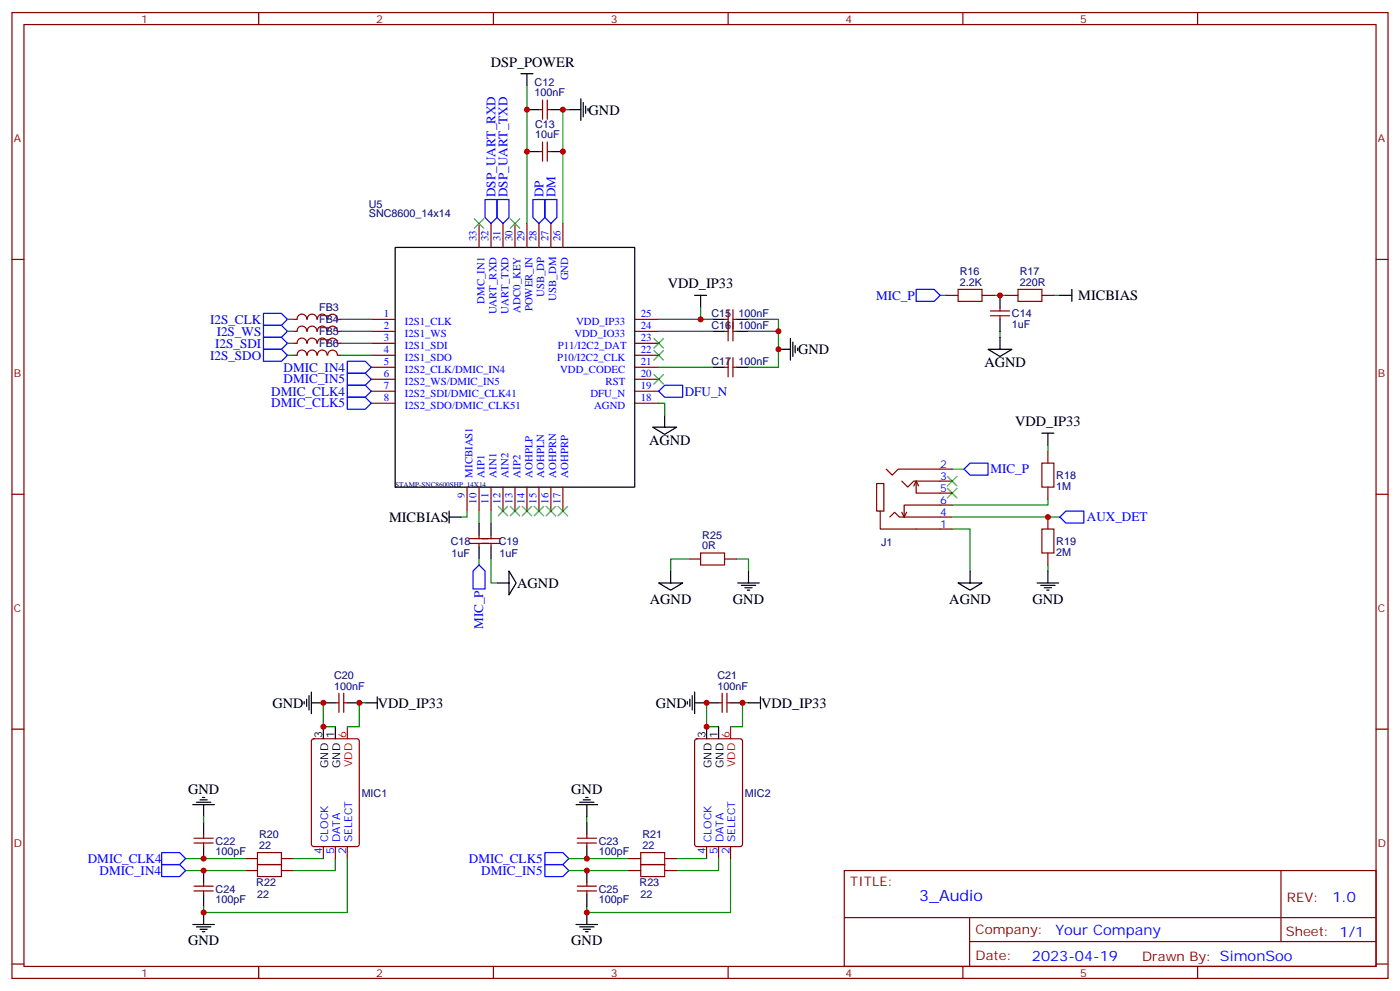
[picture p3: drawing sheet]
<svg xmlns="http://www.w3.org/2000/svg" width="412mm" height="292mm" viewBox="0 0 412 292" stroke-linecap="round" stroke-linejoin="round" font-family="sans-serif">
<g fill="none" stroke="#870000" stroke-width=".35">
<path d="M3.5 3.7h405.4v284.3h-405.4zM7.1 7.2h398.2v277.3h-398.2zM76.2 3.7v3.5M145.3 3.7v3.5M214.5 3.7v3.5M283.6 3.7v3.5M352.8 3.7v3.5M158.7 32.3h1.1M159.8 29.5v5.6M161.2 29.5v5.6M161.2 32.3h1.1M158.7 44.6h1.1"/>
<path d="M159.8 41.8v5.6M161.2 41.8v5.6M161.2 44.6h1.1M3.5 76.4h3.6M141.1 65.8v7M144.6 65.8v7M148.2 65.8v7M151.7 65.8v7M155.2 65.8v7M158.7 65.8v7M162.3 65.8v7M165.8 65.8v7"/>
<path d="M405.3 76.4h3.6M86.4 97.5h1.1M86.4 94h1.1M87.5 94a1.41 1.41 0 0 1 1.4-1.5 1.41 1.41 0 0 1 1.4 1.5M87.5 97.5a1.41 1.41 0 0 1 1.4-1.5 1.41 1.41 0 0 1 1.4 1.5M90.5 94a1.41 1.41 0 0 1 1.4-1.5 1.41 1.41 0 0 1 1.4 1.5M90.5 97.5a1.41 1.41 0 0 1 1.4-1.5 1.41 1.41 0 0 1 1.4 1.5M93.5 94a1.41 1.41 0 0 1 1.4-1.5 1.41 1.41 0 0 1 1.4 1.5M93.5 97.5a1.41 1.41 0 0 1 1.4-1.5 1.41 1.41 0 0 1 1.4 1.5M96.6 94a1.41 1.41 0 0 1 1.4-1.5 1.41 1.41 0 0 1 1.4 1.5M96.6 97.5a1.41 1.41 0 0 1 1.4-1.5 1.41 1.41 0 0 1 1.4 1.5M99.5 97.5h1"/>
<path d="M99.5 94h1M109.4 97.5h7M109.4 94h7M187 97.5h7M187 94h7M213.4 97.5h1.1M213.4 94h1.1M214.5 91.2v9.2M215.9 97.5h1.1M215.9 94h1.1M215.9 91.2v9.2M278.7 87h3.5"/>
<path d="M289.3 87h3.5M291.7 93h5.7M291.7 91.5h5.7M294.6 90.5v1M294.6 93v1M296.3 87h3.6M306.9 87h3.5M86.4 101.1h1.1M86.4 104.6h1.1M87.5 104.6a1.41 1.41 0 0 1 1.4-1.5 1.41 1.41 0 0 1 1.4 1.5M87.5 101a1.41 1.41 0 0 1 1.4-1.5 1.41 1.41 0 0 1 1.4 1.5M90.5 104.6a1.41 1.41 0 0 1 1.4-1.5 1.41 1.41 0 0 1 1.4 1.5"/>
<path d="M90.5 101a1.41 1.41 0 0 1 1.4-1.5 1.41 1.41 0 0 1 1.4 1.5M93.5 104.6a1.41 1.41 0 0 1 1.4-1.5 1.41 1.41 0 0 1 1.4 1.5M93.5 101a1.41 1.41 0 0 1 1.4-1.5 1.41 1.41 0 0 1 1.4 1.5M96.6 104.6a1.41 1.41 0 0 1 1.4-1.5 1.41 1.41 0 0 1 1.4 1.5M96.6 101a1.41 1.41 0 0 1 1.4-1.4 1.41 1.41 0 0 1 1.4 1.4M99.5 101.1h1M99.5 104.6h1M109.4 101.1h7M109.4 104.6h7M109.4 108.1h7M109.4 111.7h7M109.4 115.2h7"/>
<path d="M109.4 118.7h7M187 101.1h7M187 104.6h7M187 108.1h7M187 111.7h7M187 115.2h7M187 118.7h7M213.4 108.1h1.1M214.5 105.3v5.6M215.9 108.1h1.1M215.9 105.3v5.6M261.1 138.1l1.7 1.8 1.8-1.8h15.9"/>
<path d="M308.7 132.8v3.5M3.5 145.5h3.6M137.6 143.4v7.1M138.3 160h9.2M138.3 158.6h9.2M141.1 143.4v7.1M141.1 157.5v1.1M141.1 160v1M144.6 143.4v7.1M144.6 157.5v1.1M144.6 160v1M148.2 143.4v7.1"/>
<path d="M151.7 143.4v7.1M155.2 143.4v7.1M158.7 143.4v7.1M162.3 143.4v7.1M165.8 143.4v7.1M259.3 150.5h1v-8.2h-2.1v8.2h1.1v5.3h21.2M262.1 152.2l1.4-1.4 1.4 1.4h15.6M265.6 141.6l1.8 1.8 1.8-1.8h11.3M265.6 150.8l.7 1.4M267.1 150.8l-.8 1.4M269.9 141.6v3.6h10.6M269.9 141.6l-.7 1.5"/>
<path d="M269.9 141.6l.7 1.5M280.5 148.7h-14.2v3.5M308.7 143.4v3.5M308.7 152.2v3.6M405.3 145.5h3.6M202.8 164.6h3.6M213.4 164.6h3.6M308.7 162.8v3.5M3.5 214.7h3.6M92 217.7l.4-.2h12.7l.7 .4v30.6l-.4 .7h-13l-.6-.4-.1-30.6zM98.8 206.9h1M99.8 204.1v5.6"/>
<path d="M101.2 204.1v5.6M101.2 206.9h1.1M204.8 217.7l.5-.2h12.7l.7 .4v30.6l-.4 .7h-13l-.6-.4-.1-30.6zM211.7 206.9h1M212.7 204.1v5.6M214.1 206.9h1.1M214.1 204.1v5.6M405.3 214.7h3.6M57.1 248.2h5.7M57.1 246.8h5.7M60 245.7v1.1M60 248.2v1"/>
<path d="M60 259.8v1.1M72.3 252.8h3.5M72.3 256.3h3.5M82.9 252.8h3.5M82.9 256.3h3.5M95.2 249.2v3.6M98.8 249.2v3.6M102.3 249.2v3.6M170 248.2h5.7M170 246.8h5.7M172.9 245.7v1.1M172.9 248.2v1"/>
<path d="M172.9 259.8v1.1M185.2 252.8h3.5M185.2 256.3h3.5M195.8 252.8h3.5M195.8 256.3h3.5M208.1 249.2v3.6M211.7 249.2v3.6M215.2 249.2v3.6M248.7 256.3h156.6v28.2h-156.6zM377.3 256.3v20.9M57.1 262.3h5.7M57.1 260.9h5.7"/>
<path d="M60 262.3v1M170 262.3h5.7M170 260.9h5.7M172.9 262.3v1M248.7 270.1h156.5M285.6 277.2h119.6M285.6 270.1v14.2M3.5 283.8h3.6M76.2 284.5v3.5M145.3 284.5v3.5M214.5 284.5v3.5M283.6 284.5v3.5"/>
<path d="M352.8 284.5v3.5M405.3 283.8h3.6"/>
</g>
<g fill="none" stroke="#000" stroke-width=".35">
<path d="M153.5 21.7h3.5M155.2 21.7v3.5M155.2 32.3h3.5M162.3 32.3h3.5M167.6 32.3h3.5M171.1 29.1v6.4M171.8 30.2v4.2M172.5 31.2v2.1M173.2 31.9v.7M155.2 44.6h3.5M162.3 44.6h3.5M116.4 72.8h70.6v70.6h-70.6z"/>
<path d="M204.6 87h3.5M206.4 87v3.5M209.9 94h3.5M209.9 97.5h3.5M217 94h3.5M217 97.5h3.5M232.8 99.7v6.3M294.6 87v3.5M294.6 94v3.5M294.6 99.3v3.5M312.2 87h3.5M315.7 85.2v3.5"/>
<path d="M209.9 108.1h3.5M217 108.1h3.5M229.3 102.8h3.5M233.5 100.7v4.3M234.2 101.8v2.1M234.9 102.5v.7M291 102.8h7.1l-3.5 2.2zM192.3 125.8h7l-3.5 2.1zM195.8 122.2v3.6M306.9 127.5h3.5M308.7 127.5v3.6M132.3 152.2h3.5"/>
<path d="M132.3 150.5v3.5M141.1 154v3.5M144.6 154v3.5M141.1 161v3.6M144.6 161v3.6M146.4 171.6h3.5M149.9 168.1l2.1 3.5-2.1 3.6zM194 171.6h7.1l-3.5 2.1zM197.6 168.1v3.5M217.3 171.6h6.4M218.4 172.3h4.2M219.4 173h2.1"/>
<path d="M220.1 173.7h.7M220.5 168.1v3.5M282.2 171.6h7.1l-3.5 2.1zM285.8 168.1v3.5M305.5 171.6h6.4M306.6 172.3h4.2M307.6 173h2.1M308.3 173.7h.7M308.7 168.1v3.5M89.6 206.6v.7M90.3 205.8v2.2M91 204.8v4.2"/>
<path d="M91.7 206.9h7.1M91.7 203.7v6.4M95.2 214v3.5M98.8 214v3.5M102.3 206.9h3.5M107.6 206.9h3.5M111.1 205.1v3.6M202.5 206.6v.7M203.2 205.8v2.2M203.9 204.8v4.2M204.6 206.9h7.1M204.6 203.7v6.4"/>
<path d="M208.1 214v3.5M211.7 214v3.5M215.2 206.9h3.5M220.5 206.9h3.5M224 205.1v3.6M56.8 236.9h6.3M57.9 236.2h4.2M58.9 235.5h2.1M59.6 234.8h.7M60 236.9v3.5M169.7 236.9h6.3M170.7 236.2h4.3"/>
<path d="M171.8 235.5h2.1M172.5 234.8h.7M172.9 236.9v3.5M60 242.2v3.5M60 249.2v3.6M60 256.3v3.5M172.9 242.2v3.5M172.9 249.2v3.6M172.9 256.3v3.5M56.8 272.2h6.3M57.9 272.9h4.2M58.9 273.6h2.1"/>
<path d="M59.6 274.3h.7M60 263.3v3.6M60 268.6v3.6M169.7 272.2h6.3M170.7 272.9h4.3M171.8 273.6h2.1M172.5 274.3h.7M172.9 263.3v3.6M172.9 268.6v3.6"/>
</g>
<g fill="none" stroke="#008700" stroke-width=".35">
<path d="M155.2 25.2v40.6M167.6 32.3h-1.8v33.5M84.7 94h1.7M84.7 97.5h1.7M100.5 94h8.9M100.5 97.5h8.9M194 94h15.9M194 97.5h15.9M206.4 90.5v3.5M220.5 94h8.8v14.1h-8.8M220.5 97.5h8.8M276.9 87h1.8"/>
<path d="M292.8 87h3.5M294.6 97.5v1.8M310.4 87h1.8M84.7 101.1h1.7M84.7 104.6h1.7M100.5 101.1h8.9M100.5 104.6h8.9M194 118.7h1.8v3.5M194 108.1h15.9M280.5 138.1h3.5M308.7 131.1v1.7M137.6 150.5v1.7h-1.8"/>
<path d="M141.1 150.5v3.5M144.6 150.5v3.5M280.5 155.8h5.3v12.3M280.5 152.2h31.7M308.7 146.9v1.8h-28.2M141.1 164.6v1.7M144.6 164.6v7h1.8M202.8 164.6h-5.2v3.5M217 164.6h3.5v3.5M308.7 166.3v1.8M95.2 206.9v7.1h3.6M107.6 206.9h-1.8v7.1h-3.5"/>
<path d="M208.1 206.9v7.1h3.6M220.5 206.9h-1.8v7.1h-3.5M54.7 252.8h17.6M54.7 256.3h17.6M60 240.4v1.8M86.4 252.8h8.8M98.8 252.8v3.5h-12.4M102.3 252.8v15.8h-42.3v-1.7M167.6 252.8h17.6M167.6 256.3h17.6M172.9 240.4v1.8M199.3 252.8h8.8"/>
<path d="M211.7 252.8v3.5h-12.4M215.2 252.8v15.8h-42.3v-1.7"/>
</g>
<g fill="none" stroke="#00f" stroke-width=".35">
<path d="M142.9 58.7h3.5v5.3l-1.8 1.8-1.7-1.8zM146.4 58.7h3.5v5.3l-1.7 1.8-1.8-1.8zM157 58.7h3.5v5.3l-1.8 1.8-1.7-1.8zM160.5 58.7h3.5v5.3l-1.7 1.8-1.8-1.8zM77.6 92.3h5.3l1.8 1.7-1.8 1.8h-5.3zM77.6 95.8h5.3l1.8 1.7-1.8 1.8h-5.3zM77.6 99.3h5.3l1.8 1.8-1.8 1.7h-5.3zM269.9 85.2h5.3l1.7 1.8-1.7 1.7h-5.3zM77.6 102.8h5.3l1.8 1.8-1.8 1.8h-5.3zM102.3 106.4h5.3l1.8 1.7-1.8 1.8h-5.3zM102.3 109.9h5.3l1.8 1.8-1.8 1.7h-5.3zM102.3 113.4h5.3l1.8 1.8-1.8 1.7h-5.3z"/>
<path d="M102.3 116.9h5.3l1.8 1.8-1.8 1.8h-5.3zM194 115.2l1.8-1.8h5.3v3.5h-5.3zM284 138.1l1.8-1.8h5.2v3.6h-5.2zM312.2 152.2l1.8-1.7h5.3v3.5h-5.3zM141.1 166.3l1.8 1.8v5.3h-3.6v-5.3zM47.6 251h5.3l1.8 1.8-1.8 1.7h-5.3zM47.6 254.5h5.3l1.8 1.8-1.8 1.8h-5.3zM160.5 254.5h5.3l1.8 1.8-1.8 1.8h-5.3zM160.5 251h5.3l1.8 1.8-1.8 1.7h-5.3z"/>
</g>
<g fill="none" stroke="#3c3" stroke-width=".35">
<path d="M139.7 64.4l2.8 2.8M142.5 64.4l-2.8 2.8M150.3 64.4l2.8 2.8M153.1 64.4l-2.8 2.8M192.6 99.7l2.8 2.8M195.4 99.7l-2.8 2.8M192.6 103.2l2.8 2.8M192.6 110.2l2.8 2.9M195.4 103.2l-2.8 2.8M195.4 110.2l-2.8 2.9M146.8 149l2.8 2.9M149.6 149l-2.8 2.9"/>
<path d="M150.3 149l2.8 2.9M153.1 149l-2.8 2.9M153.8 149l2.8 2.9M156.6 149l-2.8 2.9M157.3 149l2.9 2.9M160.2 149l-2.9 2.9M160.9 149l2.8 2.9M163.7 149l-2.8 2.9M164.4 149l2.8 2.9M167.2 149l-2.8 2.9M279 143.8l2.9 2.8M279 140.2l2.9 2.9"/>
<path d="M281.9 143.8l-2.9 2.8M281.9 140.2l-2.9 2.9"/>
</g>
<path d="M282.2 85.2h7.1v3.5h-7.1zM299.9 85.2h7v3.5h-7zM306.9 136.3h3.5v7.1h-3.5zM306.9 155.8h3.5v7h-3.5zM206.4 162.8h7v3.5h-7zM75.8 251h7.1v3.5h-7.1zM75.8 254.5h7.1v3.6h-7.1zM188.7 254.5h7.1v3.6h-7.1zM188.7 251h7.1v3.5h-7.1z" fill="none" stroke="#a10000" stroke-width=".35"/>
<path d="M102.3 214v3.5M215.2 214v3.5" fill="none" stroke="#f00" stroke-width=".35"/>
<g fill="#c00">
<circle cx="155.2" cy="32.3" r=".88"/>
<circle cx="165.8" cy="32.3" r=".88"/>
<circle cx="206.4" cy="94" r=".88"/>
<circle cx="60" cy="252.8" r=".88"/>
<circle cx="60" cy="256.3" r=".88"/>
<circle cx="229.3" cy="102.8" r=".88"/>
<circle cx="229.3" cy="97.5" r=".88"/>
<circle cx="294.6" cy="87" r=".88"/>
<circle cx="308.7" cy="152.2" r=".88"/>
<circle cx="105.8" cy="206.9" r=".88"/>
<circle cx="95.3" cy="206.9" r=".88"/>
<circle cx="95.3" cy="214" r=".88"/>
<circle cx="60" cy="268.6" r=".88"/>
<circle cx="172.9" cy="268.6" r=".88"/>
<circle cx="208.1" cy="214" r=".88"/>
<circle cx="208.1" cy="206.9" r=".88"/>
<circle cx="218.7" cy="206.9" r=".88"/>
<circle cx="172.9" cy="256.3" r=".88"/>
<circle cx="172.9" cy="252.8" r=".88"/>
<circle cx="165.8" cy="44.6" r=".88"/>
<circle cx="155.2" cy="44.6" r=".88"/>
</g>
<text font-size="4.6" fill="#00f" x="270.8" y="265.3">3_Audio</text>
<g font-size="4.2">
<text x="144.6" y="19.6">DSP_POWER</text>
<text x="173.4" y="33.7">GND</text>
<text x="196.7" y="84.9">VDD_IP33</text>
<text x="317.6" y="88.4">MICBIAS</text>
<text x="235.1" y="104.3">GND</text>
<text x="290" y="108.1">AGND</text>
<text x="299" y="125.4">VDD_IP33</text>
<text x="191.2" y="131.1">AGND</text>
<text x="114.6" y="153.7">MICBIAS</text>
<text x="152.4" y="173.1">AGND</text>
<text x="191.4" y="177.7">AGND</text>
<text x="215.9" y="177.7">GND</text>
<text x="279.6" y="177.7">AGND</text>
<text x="304.1" y="177.7">GND</text>
<text x="80.3" y="208.3">GND</text>
<text x="111.3" y="208.3">VDD_IP33</text>
<text x="193.1" y="208.3">GND</text>
<text x="224.2" y="208.3">VDD_IP33</text>
<text x="55.4" y="233.7">GND</text>
<text x="168.3" y="233.7">GND</text>
<text x="55.4" y="278.3">GND</text>
<text x="168.3" y="278.3">GND</text>
</g>
<g font-size="4.2" fill="#00f">
<text x="392.5" y="265.6">1.0</text>
<text x="310.9" y="275.1">Your Company</text>
<text x="304" y="282.9">2023-04-19</text>
</g>
<g font-size="3.9" fill="#00f">
<text x="146" y="58" transform="rotate(-90 146 58)">DSP_UART_RXD</text>
<text x="149.5" y="58" transform="rotate(-90 149.5 58)">DSP_UART_TXD</text>
<text x="160.1" y="58" transform="rotate(-90 160.1 58)">DP</text>
<text x="163.6" y="58" transform="rotate(-90 163.6 58)">DM</text>
<text x="258.1" y="88.2">MIC_P</text>
<text x="61.9" y="95.3">I2S_CLK</text>
<text x="63.8" y="98.8">I2S_WS</text>
<text x="61.9" y="105.9">I2S_SDO</text>
<text x="63.4" y="102.3">I2S_SDI</text>
<text x="83.6" y="109.4">DMIC_IN4</text>
<text x="83.6" y="112.8">DMIC_IN5</text>
<text x="79.9" y="116.4">DMIC_CLK4</text>
<text x="79.9" y="119.9">DMIC_CLK5</text>
<text x="201.7" y="116.4">DFU_N</text>
<text x="291.7" y="139.4">MIC_P</text>
<text x="320.1" y="153.4">AUX_DET</text>
<text x="142.4" y="185.2" transform="rotate(-90 142.4 185.2)">MIC_P</text>
<text x="25.9" y="254.2">DMIC_CLK4</text>
<text x="29.4" y="257.5">DMIC_IN4</text>
<text x="138.1" y="253.9">DMIC_CLK5</text>
<text x="141.8" y="257.5">DMIC_IN5</text>
</g>
<g font-size="3.9" fill="#800">
<text x="250.5" y="260.9">TITLE:</text>
<text x="379.1" y="265.6">REV:</text>
<text x="287.4" y="275.1">Company:</text>
<text x="378.7" y="275.7">Sheet: 1/1</text>
<text x="287.4" y="282.8">Date:</text>
<text x="336.4" y="282.8">Drawn By: SimonSoo</text>
</g>
<g font-size="3.2" fill="#800">
<text x="41.6" y="6.7">1</text>
<text x="110.8" y="6.7">2</text>
<text x="179.9" y="6.7">3</text>
<text x="249.1" y="6.7">4</text>
<text x="318.2" y="6.7">5</text>
<text x="4.1" y="41.8">A</text>
<text x="405.9" y="41.8">A</text>
<text x="4.1" y="110.9">B</text>
<text x="405.9" y="110.9">B</text>
<text x="4.1" y="180.1">C</text>
<text x="405.9" y="180.1">C</text>
<text x="4.1" y="249.2">D</text>
<text x="405.9" y="249.2">D</text>
<text x="41.6" y="287.5">1</text>
<text x="110.8" y="287.5">2</text>
<text x="179.9" y="287.5">3</text>
<text x="249.1" y="287.5">4</text>
<text x="318.2" y="287.5">5</text>
</g>
<g font-size="3.2" fill="#000080">
<text x="157.5" y="28.4">100nF</text>
<text x="157.5" y="25.3">C12</text>
<text x="157.6" y="40.7">10uF</text>
<text x="157.6" y="37.6">C13</text>
<text x="108.7" y="64">SNC8600_14x14</text>
<text x="108.7" y="61.1">U5</text>
<text x="282.7" y="81">R16</text>
<text x="300.4" y="81">R17</text>
<text x="282.7" y="84.1">2.2K</text>
<text x="300.4" y="84.1">220R</text>
<text x="94" y="91.6">FB3</text>
<text x="94" y="95.1">FB4</text>
<text x="209.6" y="93.4">C15</text>
<text x="217.6" y="93.4">100nF</text>
<text x="298.1" y="93.4">C14</text>
<text x="94" y="98.7">FB5</text>
<text x="209.6" y="96.9">C16</text>
<text x="217.6" y="96.9">100nF</text>
<text x="298.1" y="96.6">1uF</text>
<text x="94" y="102.2">FB6</text>
<text x="209.6" y="107.5">C17</text>
<text x="217.6" y="107.5">100nF</text>
<text x="311.1" y="141">R18</text>
<text x="311.1" y="144.2">1M</text>
<text x="132.8" y="160.4">C18</text>
<text x="146.9" y="160.4">C19</text>
<text x="206.9" y="161.7">0R</text>
<text x="206.9" y="158.6">R25</text>
<text x="259.5" y="160.6">J1</text>
<text x="311.1" y="160.4">R19</text>
<text x="133" y="163.9">1uF</text>
<text x="147.1" y="163.9">1uF</text>
<text x="311.1" y="163.6">2M</text>
<text x="98.4" y="203">100nF</text>
<text x="98.4" y="199.9">C20</text>
<text x="211.3" y="203">100nF</text>
<text x="211.3" y="199.9">C21</text>
<text x="106.5" y="234.5">MIC1</text>
<text x="219.4" y="234.5">MIC2</text>
<text x="63.5" y="251.8">100pF</text>
<text x="63.5" y="248.6">C22</text>
<text x="76.4" y="249.9">22</text>
<text x="76.4" y="246.7">R20</text>
<text x="176.4" y="251.8">100pF</text>
<text x="176.4" y="248.6">C23</text>
<text x="189.2" y="249.9">22</text>
<text x="189.2" y="246.7">R21</text>
<text x="63.5" y="262.8">C24</text>
<text x="75.5" y="260.9">R22</text>
<text x="176.4" y="262.8">C25</text>
<text x="188.4" y="260.9">R23</text>
<text x="63.5" y="265.9">100pF</text>
<text x="75.8" y="264.5">22</text>
<text x="176.4" y="265.9">100pF</text>
<text x="188.7" y="264.5">22</text>
</g>
<g font-size="3.2" fill="#00f">
<text x="140.4" y="71.1" transform="rotate(-90 140.4 71.1)">33</text>
<text x="143.9" y="71.1" transform="rotate(-90 143.9 71.1)">32</text>
<text x="147.5" y="71.1" transform="rotate(-90 147.5 71.1)">31</text>
<text x="151" y="71.1" transform="rotate(-90 151 71.1)">30</text>
<text x="154.5" y="71.1" transform="rotate(-90 154.5 71.1)">29</text>
<text x="158" y="71.1" transform="rotate(-90 158 71.1)">28</text>
<text x="161.6" y="71.1" transform="rotate(-90 161.6 71.1)">27</text>
<text x="165.1" y="71.1" transform="rotate(-90 165.1 71.1)">26</text>
<text x="167.4" y="82.5" transform="rotate(-90 167.4 82.5)">GND</text>
<text x="142.7" y="89.4" transform="rotate(-90 142.7 89.4)">DMC_IN1</text>
<text x="160.3" y="87.4" transform="rotate(-90 160.3 87.4)">USB_DP</text>
<text x="163.9" y="88.5" transform="rotate(-90 163.9 88.5)">USB_DM</text>
<text x="113.1" y="93.3">1</text>
<text x="119.2" y="95.6">I2S1_CLK</text>
<text x="146.2" y="92.5" transform="rotate(-90 146.2 92.5)">UART_RXD</text>
<text x="149.8" y="92.4" transform="rotate(-90 149.8 92.4)">UART_TXD</text>
<text x="153.3" y="92" transform="rotate(-90 153.3 92)">ADC0_KEY</text>
<text x="156.8" y="91.6" transform="rotate(-90 156.8 91.6)">POWER_IN</text>
<text x="169.7" y="95.6">VDD_IP33</text>
<text x="188.7" y="93.3">25</text>
<text x="113.1" y="96.8">2</text>
<text x="113.1" y="100.4">3</text>
<text x="119.2" y="99.1">I2S1_WS</text>
<text x="169.2" y="99.1">VDD_IO33</text>
<text x="188.7" y="100.4">23</text>
<text x="188.7" y="96.8">24</text>
<text x="113.1" y="103.9">4</text>
<text x="113.1" y="107.4">5</text>
<text x="119.2" y="102.7">I2S1_SDI</text>
<text x="119.2" y="106.2">I2S1_SDO</text>
<text x="164.1" y="106.2">P10/I2C2_CLK</text>
<text x="164.3" y="102.7">P11/I2C2_DAT</text>
<text x="188.7" y="107.4">21</text>
<text x="188.7" y="103.9">22</text>
<text x="113.1" y="110.9">6</text>
<text x="119.2" y="109.7">I2S2_CLK/DMIC_IN4</text>
<text x="119.2" y="113.2">I2S2_WS/DMIC_IN5</text>
<text x="165" y="109.7">VDD_CODEC</text>
<text x="178.4" y="113.2">RST</text>
<text x="188.7" y="110.9">20</text>
<text x="113.1" y="114.5">7</text>
<text x="113.1" y="118">8</text>
<text x="119.2" y="116.8">I2S2_SDI/DMIC_CLK41</text>
<text x="174" y="116.8">DFU_N</text>
<text x="188.7" y="114.5">19</text>
<text x="188.7" y="118">18</text>
<text x="119.2" y="120.3">I2S2_SDO/DMIC_CLK51</text>
<text x="175" y="120.3">AGND</text>
<text x="276.9" y="137.8">2</text>
<text x="139.2" y="140.6" transform="rotate(-90 139.2 140.6)">MICBIAS1</text>
<text x="142.7" y="140.6" transform="rotate(-90 142.7 140.6)">AIP1</text>
<text x="146.2" y="140.6" transform="rotate(-90 146.2 140.6)">AIN1</text>
<text x="149.8" y="140.6" transform="rotate(-90 149.8 140.6)">AIN2</text>
<text x="153.3" y="140.6" transform="rotate(-90 153.3 140.6)">AIP2</text>
<text x="156.8" y="140.6" transform="rotate(-90 156.8 140.6)">AOHPLP</text>
<text x="160.3" y="140.6" transform="rotate(-90 160.3 140.6)">AOHPLN</text>
<text x="163.9" y="140.6" transform="rotate(-90 163.9 140.6)">AOHPRN</text>
<text x="167.4" y="140.6" transform="rotate(-90 167.4 140.6)">AOHPRP</text>
<text x="276.9" y="141.3">3</text>
<text x="136.9" y="146.8" transform="rotate(-90 136.9 146.8)">9</text>
<text x="140.4" y="148.3" transform="rotate(-90 140.4 148.3)">10</text>
<text x="143.9" y="148.3" transform="rotate(-90 143.9 148.3)">11</text>
<text x="147.5" y="148.3" transform="rotate(-90 147.5 148.3)">12</text>
<text x="151" y="148.3" transform="rotate(-90 151 148.3)">13</text>
<text x="154.5" y="148.3" transform="rotate(-90 154.5 148.3)">14</text>
<text x="158" y="148.3" transform="rotate(-90 158 148.3)">15</text>
<text x="161.6" y="148.3" transform="rotate(-90 161.6 148.3)">16</text>
<text x="165.1" y="148.3" transform="rotate(-90 165.1 148.3)">17</text>
<text x="276.9" y="148.3">6</text>
<text x="276.9" y="144.8">5</text>
<text x="276.9" y="151.9">4</text>
<text x="276.9" y="155.4">1</text>
<text x="94.9" y="251.4" transform="rotate(-90 94.9 251.4)">4</text>
<text x="96.7" y="247.9" transform="rotate(-90 96.7 247.9)">CLOCK</text>
<text x="98.4" y="251.4" transform="rotate(-90 98.4 251.4)">5</text>
<text x="100.2" y="247.9" transform="rotate(-90 100.2 247.9)">DATA</text>
<text x="102" y="251.4" transform="rotate(-90 102 251.4)">2</text>
<text x="103.7" y="247.9" transform="rotate(-90 103.7 247.9)">SELECT</text>
<text x="207.8" y="251.4" transform="rotate(-90 207.8 251.4)">4</text>
<text x="209.5" y="247.9" transform="rotate(-90 209.5 247.9)">CLOCK</text>
<text x="211.3" y="251.4" transform="rotate(-90 211.3 251.4)">5</text>
<text x="213.1" y="247.9" transform="rotate(-90 213.1 247.9)">DATA</text>
<text x="214.8" y="251.4" transform="rotate(-90 214.8 251.4)">2</text>
<text x="216.6" y="247.9" transform="rotate(-90 216.6 247.9)">SELECT</text>
</g>
<g font-size="3.2">
<text x="94.9" y="217.3" transform="rotate(-90 94.9 217.3)">3</text>
<text x="98.4" y="217.3" transform="rotate(-90 98.4 217.3)">1</text>
<text x="207.8" y="217.3" transform="rotate(-90 207.8 217.3)">3</text>
<text x="211.3" y="217.3" transform="rotate(-90 211.3 217.3)">1</text>
<text x="96.7" y="226.1" transform="rotate(-90 96.7 226.1)">GND</text>
<text x="100.2" y="226.1" transform="rotate(-90 100.2 226.1)">GND</text>
<text x="209.5" y="226.1" transform="rotate(-90 209.5 226.1)">GND</text>
<text x="213.1" y="226.1" transform="rotate(-90 213.1 226.1)">GND</text>
</g>
<g font-size="3.2" fill="#f00">
<text x="102" y="217.3" transform="rotate(-90 102 217.3)">6</text>
<text x="214.8" y="217.3" transform="rotate(-90 214.8 217.3)">6</text>
<text x="103.7" y="225.9" transform="rotate(-90 103.7 225.9)">VDD</text>
<text x="216.6" y="225.9" transform="rotate(-90 216.6 225.9)">VDD</text>
</g>
<text font-size="2.1" fill="#000080" x="116.4" y="143.4">STAMP-SNC8600SHP_14X14</text>
</svg>
